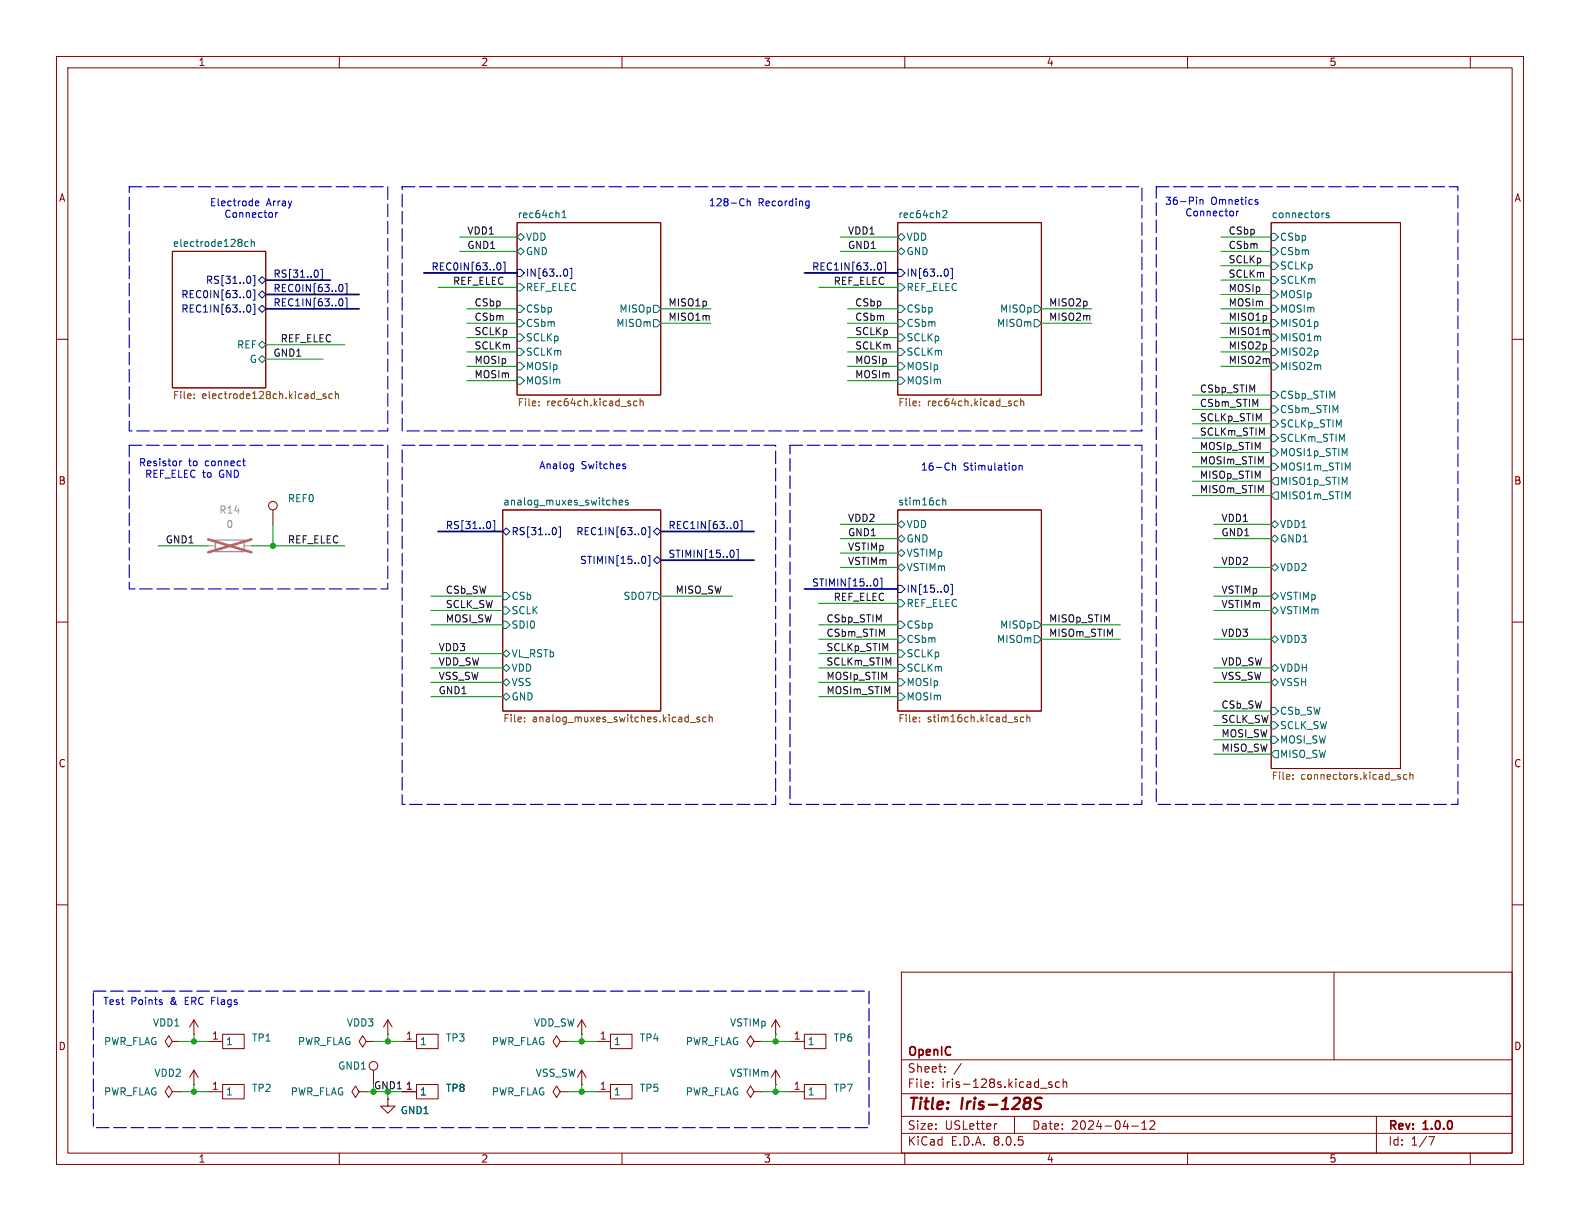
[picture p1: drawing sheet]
<svg xmlns="http://www.w3.org/2000/svg" width="279mm" height="216mm" viewBox="0 0 279 216" stroke-linecap="round" stroke-linejoin="round" font-family="sans-serif">
<g fill="none" stroke="#840000" stroke-width=".18">
<path d="M10 10h259.4v195.9h-259.4zM12 12h255.4v191.9h-255.4zM60 10v2M110 10v2M160 10v2M210 10v2M260 10v2M91.4 39.4h25.4v30.5h-25.4zM158.7 39.4h25.4v30.5h-25.4zM224.8 39.4h22.8v96.5h-22.8zM10 60h2M30.5 44.5h16.5v24.1h-16.5z"/>
<path d="M267.4 60h2M48.3 90.2v2.5M88.9 90.2h27.9v35.5h-27.9zM158.7 90.2h25.4v35.5h-25.4zM10 110h2M267.4 110h2M10 160h2M267.4 160h2M159.4 171.9h108v32h-108zM235.9 171.9v15.5M30.5 193l-.7-1-.6 1 .6 1.1 .7-1.1h1.2M30.5 184.2l-.7-1.1-.6 1.1 .6 1 .7-1h1.2"/>
<path d="M31.7 193h.1M31.7 184.2h.1M34.3 182.9h.1M34.3 191.8h.1M34.3 180.3l-.8 1.3M34.3 180.3v2.6M34.3 189.2v2.6M34.3 180.3l.8 1.3M34.3 189.2l-.8 1.3M34.3 189.2l.8 1.3M36.8 184.2h2.6M36.8 193h2.6"/>
<path d="M39.4 182.9h3.8v2.5h-3.8zM39.4 191.8h3.8v2.5h-3.8zM63.5 193l-.6-1-.7 1 .7 1.1 .6-1.1h1.3M64.8 193h.1M64.8 184.2l-.7-1.1-.6 1.1 .6 1 .7-1h1.2M66 184.2h.1M66 189.2v2.6M68.6 194.3v1.3h1.2l-1.2 1.3-1.3-1.3h1.3M68.6 194.3h.1M68.6 182.9h.1M68.6 180.3l-.8 1.3M68.6 180.3v2.6"/>
<path d="M68.6 180.3l.7 1.3M71.1 184.2h2.6M71.1 193h2.6M73.7 182.9h3.8v2.5h-3.8zM73.7 191.8h3.8v2.5h-3.8zM99.1 193l-.7-1-.6 1 .6 1.1 .7-1.1h1.2M99.1 184.2l-.7-1.1-.6 1.1 .6 1 .7-1h1.2M100.3 193h.1M100.3 184.2h.1M102.9 191.8h.1M102.9 182.9h.1M102.9 189.2l-.8 1.3"/>
<path d="M102.9 180.3v2.6M102.9 189.2v2.6M102.9 189.2l.7 1.3M102.9 180.3l-.8 1.3M102.9 180.3l.7 1.3M105.4 184.2h2.5M105.4 193h2.5M107.9 191.8h3.9v2.5h-3.9zM107.9 182.9h3.9v2.5h-3.9zM133.3 184.2l-.6-1.1-.6 1.1 .6 1 .6-1h1.3M133.3 193l-.6-1-.6 1 .6 1.1 .6-1.1h1.3M134.6 184.2h.1"/>
<path d="M134.6 193h.1M137.2 191.8h.1M137.2 182.9h.1M137.2 189.2l-.8 1.3M137.2 180.3v2.6M137.2 189.2v2.6M137.2 189.2l.7 1.3M137.2 180.3l-.8 1.3M137.2 180.3l.7 1.3M139.7 184.2h2.5M139.7 193h2.5M142.2 191.8h3.8v2.5h-3.8z"/>
<path d="M142.2 182.9h3.8v2.5h-3.8zM159.4 197.4h108M159.4 193.4h108M159.4 187.4h108M164.9 192.1v.2M164.9 191.4v.1M167.1 189.4v.2M167.1 188.7v.1M170 188l-1.3 1.9M176.3 198.7l-.3 .1M179.4 197.4v3M184 192.4h1.1"/>
<path d="M186 191.4l-.4-.1-.2 .2 .1 .2 .5 .2v.3h-.6M187.4 191.4l-.5-.1-.3 .3v.4l.2 .2h.6M188 191.4l.2-.1 .4 .1v.9M188 190.8v1.5M200.1 199.1h1.2M201.9 199.7h.9M201.9 198.6l.5-.4v1.5M203.4 198.3l.5-.1 .2 .1 .1 .3-.9 1.1h.9M243.4 197.4v6.5M60 203.9v2M110 203.9v2M159.4 200.4h108"/>
<path d="M160 203.9v2M210 203.9v2M252.6 201h1l-.6 1.5M260 203.9v2"/>
<circle cx="48.3" cy="89.4" r=".76"/>
<circle cx="66" cy="188.5" r=".76"/>
</g>
<path d="M184.2 194.2a.85 .85 0 0 0-1 .1 .45 .45 0 0 0 .2 .8l.3 .1a.49 .49 0 0 1 .4 .5 .49 .49 0 0 1-.5 .4l-.7-.1" fill="none" stroke="#840000" stroke-width=".4"/>
<g fill="none" stroke="#006464" stroke-width=".18">
<path d="M99.4 38.5h.7M99.4 37.6l.4-.4v1.3M166.7 37.3l.5-.1 .2 .4-.7 .9h.7M234.1 37.6l-.2 .1M235 37.7l-.3-.1-.2 .2 .1 .2 .4 .1v.3h-.5M43.9 42.8l-.4-.1-.2 .3 .1 .5h.5M44.4 42.8l.2-.1 .3 .1 .1 .8M44.4 42.3v1.3M91.4 56.5h.7l.6 .7-.6 .6h-.7zM91.4 59.1h.7l.6 .6-.6 .6h-.7zM91.4 54h.7l.6 .6-.6 .6h-.7zM91.4 41.9l.7-.6 .6 .6-.6 .6z"/>
<path d="M91.4 44.5l.7-.7 .6 .7-.6 .6zM91.4 50.2h.7l.6 .6-.6 .6h-.7zM115.6 56.5h.6l.6 .7-.6 .6h-.6zM115.6 54h.6l.6 .6-.6 .6h-.6zM158.7 56.5h.7l.6 .7-.6 .6h-.7zM158.7 59.1h.7l.6 .6-.6 .6h-.7zM158.7 54h.7l.6 .6-.6 .6h-.7zM158.7 41.9l.7-.6 .6 .6-.6 .6zM158.7 44.5l.7-.7 .6 .7-.6 .6zM158.7 50.2h.7l.6 .6-.6 .6h-.7zM182.9 56.5h.6l.6 .7-.6 .6h-.6zM182.9 54h.6l.6 .6-.6 .6h-.6z"/>
<path d="M224.8 56.5h.6l.7 .7-.7 .6h-.6zM224.8 54h.6l.7 .6-.7 .6h-.6zM224.8 59.1h.6l.7 .6-.7 .6h-.6zM224.8 48.9h.6l.7 .6-.7 .7h-.6zM224.8 46.4h.6l.7 .6-.7 .6h-.6zM224.8 51.4h.6l.7 .7-.7 .6h-.6zM224.8 43.8h.6l.7 .7-.7 .6h-.6zM224.8 41.3h.6l.7 .6-.7 .6h-.6zM45.7 63.5l.7-.6 .6 .6-.6 .6zM46.4 60.3l.6 .7-.6 .6-.7-.6zM91.4 61.6h.7l.6 .6-.6 .7h-.7zM91.4 64.1h.7l.6 .7-.6 .6h-.7z"/>
<path d="M91.4 66.7h.7l.6 .6-.6 .6h-.7zM158.7 61.6h.7l.6 .6-.6 .7h-.7zM158.7 64.1h.7l.6 .7-.6 .6h-.7zM158.7 66.7h.7l.6 .6-.6 .6h-.7zM224.8 61.6h.6l.7 .6-.7 .7h-.6zM224.8 64.1h.6l.7 .7-.7 .6h-.6zM224.8 74.3h.6l.7 .6-.7 .7h-.6zM224.8 71.8h.6l.7 .6-.7 .6h-.6zM224.8 69.2h.6l.7 .7-.7 .6h-.6zM224.8 76.8h.6l.7 .7-.7 .6h-.6zM224.8 79.4h.6l.7 .6-.7 .6h-.6zM108.6 88.4l.4 .2v.7"/>
<path d="M109.5 88.9l.6-.1-.1-.3-.3-.1-.2 .2 .1 .6h.4M111.1 88.5l-.3-.1-.2 .2 .1 .2 .4 .1v.3h-.5M158.7 92.7l.7-.6 .6 .6-.6 .6zM158.7 97.8l.7-.6 .6 .6-.6 .6zM159.4 94.6l.6 .7-.6 .6-.7-.6zM166.7 88.6l.2-.2 .3 .1 .1 .8M166.7 88v1.3M224.8 81.9h.6l.7 .7-.7 .6h-.6zM224.8 92.7l.6-.6 .7 .6-.7 .6zM224.8 95.3l.6-.7 .7 .7-.7 .6zM225.4 84.5h.7v1.2h-.7l-.6-.6zM225.4 87h.7v1.3h-.7l-.6-.7z"/>
<path d="M88.9 118.1l.6-.6 .7 .6-.7 .6zM88.9 109.9h.6l.7 .6-.7 .6h-.6zM88.9 107.3h.6l.7 .7-.7 .6h-.6zM88.9 104.8h.6l.7 .6-.7 .6h-.6zM88.9 115.6l.6-.7 .7 .7-.7 .6zM115.6 104.8h.6l.6 .6-.6 .6h-.6zM158.7 112.4h.7l.6 .6-.6 .7h-.7zM158.7 114.9h.7l.6 .7-.6 .6h-.7zM158.7 117.5h.7l.6 .6-.6 .6h-.7zM158.7 109.9h.7l.6 .6-.6 .6h-.7zM158.7 106h.7l.6 .7-.6 .6h-.7zM158.7 100.3l.7-.6 .6 .6-.6 .7z"/>
<path d="M182.9 112.4h.6l.6 .6-.6 .7h-.6zM182.9 109.9h.6l.6 .6-.6 .6h-.6zM224.8 100.3l.6-.6 .7 .6-.7 .7zM224.8 113l.6-.6 .7 .6-.7 .7zM224.8 118.1l.6-.6 .7 .6-.7 .6zM224.8 105.4l.6-.6 .7 .6-.7 .6zM224.8 108l.6-.7 .7 .7-.7 .6zM88.9 120.7l.6-.7 .7 .7-.7 .6zM88.9 123.2l.6-.6 .7 .6-.7 .6zM158.7 120h.7l.6 .7-.6 .6h-.7zM158.7 122.6h.7l.6 .6-.6 .6h-.7zM224.8 120.7l.6-.7 .7 .7-.7 .6z"/>
<path d="M224.8 125.1h.6l.7 .6-.7 .7h-.6zM224.8 127.6h.6l.7 .7-.7 .6h-.6zM224.8 130.2h.6l.7 .6-.7 .6h-.6zM225.4 132.7h.7v1.3h-.7l-.6-.6z"/>
</g>
<g fill="none" stroke="#000084" stroke-width=".18">
<path d="M43.8 51.4h.1a.68 .68 0 0 1 .5 .6 .68 .68 0 0 1-.5 .6h-.1M43.8 54l.1-.1a.68 .68 0 0 1 .5 .7 .68 .68 0 0 1-.5 .6l-.1-.1M44.2 48.9l.1 .4-.1 .7M44.8 51.3h.3v1.8h-.3M44.8 48.7h.3v1.8h-.3M44.8 53.8h.3v1.8h-.3M45.7 52.1l.7-.7 .6 .7-.6 .6zM45.7 54.6l.7-.6 .6 .6-.6 .6zM46.4 48.9l.6 .6-.6 .7-.7-.7zM56.1 47.8l.2 .4-.2 .8M56.7 47.6h.3v1.8h-.3M60.1 50.3h.1a.68 .68 0 0 1 .5 .6 .68 .68 0 0 1-.5 .7l-.1-.1"/>
<path d="M60.1 52.9l.1-.1a.68 .68 0 0 1 .5 .7 .68 .68 0 0 1-.5 .6l-.1-.1M61.1 50.2h.3v1.8h-.3M61.1 52.7h.3v1.8h-.3M88 46.5h.2a.68 .68 0 0 1 .4 .6 .68 .68 0 0 1-.4 .6h-.2M89 46.4h.3v1.8h-.3M91.4 47.6h.7l.6 .7-.6 .6h-.7zM100.1 47.6a.79 .79 0 0 1 0 1.2M100.8 47.4h.3v1.9h-.3M155.3 46.5h.2a.68 .68 0 0 1 .4 .6 .68 .68 0 0 1-.4 .6h-.2M156.3 46.4h.3v1.8h-.3M158.7 47.6h.7l.6 .7-.6 .6h-.7zM167.4 47.6a.79 .79 0 0 1 0 1.2"/>
<path d="M168.1 47.4h.3v1.9h-.3M86.6 92.3l.2 .4-.2 .7M87.2 92.1h.3v1.8h-.3M88.9 94l.6-.7 .7 .7-.7 .6zM98.2 93.4l.2 .4-.2 .7M98.8 93.2h.3v1.8h-.3M113.6 93.4l.2-.1a.68 .68 0 0 1 .4 .6 .68 .68 0 0 1-.4 .7l-.2-.1M113.9 98.4a.79 .79 0 0 1 0 1.2M114.6 98.2h.3v1.9h-.3M114.6 93.2h.3v1.8h-.3M115.6 99.1l.6-.7 .6 .7-.6 .6zM115.6 94l.6-.7 .6 .7-.6 .6z"/>
<path d="M129.5 97.3a.79 .79 0 0 1 0 1.2M129.9 92.3l.2-.1a.68 .68 0 0 1 .4 .6 .68 .68 0 0 1-.4 .7l-.2-.1M130.2 97.2h.3v1.8h-.3M130.9 92.1h.3v1.8h-.3M154.9 102.4a.79 .79 0 0 1 0 1.2M155.6 102.2h.3v1.9h-.3M158.7 103.5h.7l.6 .6-.6 .7h-.7zM167.4 103.4a.79 .79 0 0 1 0 1.3M168.1 103.3h.3v1.8h-.3"/>
</g>
<g fill="none" stroke="#725600" stroke-width=".18">
<path d="M34.3 70.4v.1M34.3 69.7v.1M55.9 70.6h1M57.6 69.7l-.3-.1-.2 .2 .1 .2 .4 .1v.3h-.5M58.8 69.7l-.4-.1-.2 .3 .1 .5h.5M59.3 69.8l.2-.2 .3 .1 .1 .8M59.3 69.2v1.3M95.3 71.6v.2M95.3 71v.1M112.6 71l-.3-.1-.3 .3 .2 .5h.4M113.2 71l.2-.1 .3 .1v.8M113.2 70.5v1.3"/>
<path d="M162.6 71.6v.2M162.6 71v.1M180 71l-.4-.1-.2 .3 .1 .5h.5M180.5 71l.2-.1 .3 .1v.8M180.5 70.5v1.3M92.7 127.5v.1M92.7 126.9v.1M122 127.8h1M123.7 126.9l-.3-.1-.2 .2 .1 .2 .4 .1v.3h-.5M124.9 126.9l-.4-.1-.2 .2 .1 .6h.5M125.4 126.9l.2-.1 .3 .1 .1 .7M125.4 126.4v1.2"/>
<path d="M162.6 126.9v.1M162.6 127.5v.1M179.9 127.3v.3M181 126.9l-.3-.1-.3 .2 .2 .6h.4M181.6 126.9l.2-.1 .3 .1v.7M181.6 126.4v1.2M228.6 137.7v.1M228.6 137v.1M247.5 137.4l.2 .2-.2 .2M247.5 137h.1M248.8 137h-.4l-.2 .2 .1 .5h.5M249.3 137.1l.2-.1h.3l.1 .8"/>
<path d="M249.3 136.5v1.3"/>
</g>
<path d="M38.1 95.5h5.1v2h-5.1z" fill="none" stroke="#a1a1a1" stroke-width=".25"/>
<path d="M36.8 96.5h1.3M43.2 96.5h1.2" fill="none" stroke="#a1a1a1" stroke-width=".18"/>
<path d="M36.8 95.4l7.6 2.3M44.4 95.4l-7.6 2.3" fill="none" stroke="#e65255" stroke-width=".46"/>
<g fill="none" stroke="#0000c2" stroke-width=".18">
<path d="M45.2 36l.6-.2-.1-.2-.3-.1-.2 .2v.6h.5M48.7 37.6v.8M48.9 37.6l-.2 .2M131.5 35.2h.1M131.6 36.3h-.1M132.1 35.7l.2-.1h.3l.1 .8M132.1 35.1v1.3M142.6 36.3h.5M142.6 35.6h.5M143.1 35.6v1l-.3 .2h-.3M211.6 34.9v.1M211.6 35.3v.8"/>
<path d="M212.2 35.3v.8M212.2 35.4l.2-.1 .3 .1v.7M218.7 37.3v.9M219 37.3l-.3 .3M222.1 35.3l.3 .1M222.1 35.7l.3 .1 .1 .2-.2 .1h-.2M31.8 81.5v.9M32.1 81.5l-.3 .3M42.9 81.5h.5M43.1 82.3l.3 .1M101 82l.4 .1M101.4 82v1.1l-.2 .2"/>
<path d="M101.4 82.8l-.4 .1M110.3 82.5h.3l.1 .2-.2 .2h-.3M110.3 82l.3 .1M168.4 81.9v1.2M168.4 82.4l.2-.1h.3l.1 .8M179.5 82.3l.2 .2-.2 .6M180.2 82.4l.2-.1h.3l.1 .8M180.2 82.3v.8M28.5 177.2l.2 .2-.2 .2M28.5 176.8h.2"/>
</g>
<path d="M22.9 33h45.7v43.2h-45.7zM71.1 33h130.8v43.2h-130.8zM204.5 33h53.3v109.2h-53.3zM22.9 78.7h45.7v25.4h-45.7zM71.1 78.7h66.1v63.5h-66.1zM139.7 78.7h62.2v63.5h-62.2zM16.5 175.3h137.2v24.1h-137.2z" fill="none" stroke="#0000c2" stroke-width=".2" stroke-dasharray="2.2 .8"/>
<path d="M47 52.1h16.5M47 54.6h16.5M47 49.5h11.4M74.9 48.3h16.5M142.2 48.3h16.5M77.5 94h11.4M116.8 94h16.5M116.8 99.1h16.5M142.2 104.1h16.5" fill="none" stroke="#000084" stroke-width=".3"/>
<g fill="none" stroke="#009600" stroke-width=".18">
<path d="M77.5 50.8h13.9M81.3 44.5h10.1M81.3 41.9h10.1M82.5 57.2h8.9M82.5 54.6h8.9M82.5 59.7h8.9M116.8 57.2h8.9M116.8 54.6h8.9M144.8 50.8h13.9M148.6 44.5h10.1M148.6 41.9h10.1M149.9 57.2h8.8"/>
<path d="M149.9 54.6h8.8M149.9 59.7h8.8M184.1 57.2h8.9M184.1 54.6h8.9M215.9 57.2h8.9M215.9 44.5h8.9M215.9 47h8.9M215.9 54.6h8.9M215.9 41.9h8.9M215.9 59.7h8.9M215.9 52.1h8.9M215.9 49.5h8.9"/>
<path d="M47 63.5h10.1M47 61h14M82.5 62.2h8.9M82.5 64.8h8.9M82.5 67.3h8.9M149.9 62.2h8.8M149.9 64.8h8.8M149.9 67.3h8.8M210.8 72.4h14M210.8 74.9h14M210.8 69.9h14M210.8 77.5h14"/>
<path d="M215.9 62.2h8.9M215.9 64.8h8.9M27.9 96.5h8.9M44.4 96.5h16.6M48.3 92.7v3.8M148.6 95.3h10.1M148.6 92.7h10.1M148.6 97.8h10.1M210.8 82.6h14M210.8 85.1h14M210.8 80h14M210.8 87.6h14"/>
<path d="M214.6 95.3h10.2M214.6 92.7h10.2M76.2 105.4h12.7M76.2 110.5h12.7M76.2 118.1h12.7M76.2 115.6h12.7M76.2 108h12.7M116.8 105.4h12.7M144.8 110.5h13.9M144.8 106.7h13.9M144.8 118.1h13.9M144.8 115.6h13.9"/>
<path d="M144.8 113h13.9M148.6 100.3h10.1M184.1 110.5h14M184.1 113h14M214.6 105.4h10.2M214.6 118.1h10.2M214.6 113h10.2M214.6 108h10.2M214.6 100.3h10.2M76.2 120.7h12.7M76.2 123.2h12.7M144.8 120.7h13.9"/>
<path d="M144.8 123.2h13.9M214.6 120.7h10.2M214.6 130.8h10.2M214.6 125.7h10.2M214.6 133.4h10.2M214.6 128.3h10.2M31.7 193h5.1M31.7 184.2h5.1M34.3 182.9v1.3M34.3 191.8v1.2M64.8 193h1.2M66 184.2h5.1"/>
<path d="M68.6 182.9v1.3M68.6 193v1.3M100.3 193h5.1M100.3 184.2h5.1M102.9 182.9v1.3M102.9 191.8v1.2M134.6 193h5.1M134.6 184.2h5.1M137.2 182.9v1.3M137.2 191.8v1.2"/>
</g>
<g fill="#009600" stroke="#009600" stroke-width=".18">
<circle cx="34.3" cy="184.2" r=".46"/>
<circle cx="34.3" cy="193" r=".46"/>
<circle cx="68.6" cy="184.2" r=".46"/>
<circle cx="68.6" cy="193" r=".46"/>
<circle cx="66" cy="193" r=".46"/>
<circle cx="48.3" cy="96.5" r=".46"/>
<circle cx="102.9" cy="193" r=".46"/>
<circle cx="137.2" cy="193" r=".46"/>
<circle cx="137.2" cy="184.2" r=".46"/>
<circle cx="102.9" cy="184.2" r=".46"/>
</g>
<g font-size="2.8" fill="#840000">
<text x="160.4" y="196.8">Title:</text>
<text x="170.1" y="196.8">Iris-128S</text>
</g>
<g font-size="2.1" fill="#840000">
<text x="160.4" y="189.9">Sheet:</text>
<text x="160.4" y="187.1">OpenIC</text>
<text x="160.4" y="192.6">File:</text>
<text x="166.5" y="192.6">iris-128s.kicad_sch</text>
<text x="160.4" y="202.8">KiCad</text>
<text x="160.4" y="200">Size:</text>
<text x="167.1" y="200">USLetter</text>
<text x="168.1" y="202.8">E.D.A.</text>
<text x="175.7" y="202.8">8.0.5</text>
<text x="182.4" y="200">Date:</text>
<text x="189.4" y="200">2024-04-12</text>
<text x="245.4" y="200.2">Rev:</text>
<text x="245.4" y="202.8">Id:</text>
<text x="249.5" y="202.8">1/7</text>
<text x="251.8" y="200.2">1.0.0</text>
</g>
<g font-size="1.8" fill="#840000">
<text x="35" y="11.9">1</text>
<text x="85" y="11.9">2</text>
<text x="135" y="11.9">3</text>
<text x="185" y="11.9">4</text>
<text x="235" y="11.9">5</text>
<text x="10.3" y="35.9">A</text>
<text x="267.7" y="35.9">A</text>
<text x="10.3" y="85.9">B</text>
<text x="267.7" y="85.9">B</text>
<text x="10.3" y="135.9">C</text>
<text x="267.7" y="135.9">C</text>
<text x="10.3" y="185.9">D</text>
<text x="267.7" y="185.9">D</text>
<text x="35" y="205.8">1</text>
<text x="85" y="205.8">2</text>
<text x="135" y="205.8">3</text>
<text x="185" y="205.8">4</text>
<text x="235" y="205.8">5</text>
</g>
<g font-size="1.8" fill="#0000c2">
<text x="37" y="36.7">Electrode</text>
<text x="39.6" y="38.7">Connector</text>
<text x="47.1" y="36.7">Array</text>
<text x="125.3" y="36.7">128-Ch</text>
<text x="134" y="36.7">Recording</text>
<text x="205.9" y="36.4">36-Pin</text>
<text x="209.5" y="38.5">Connector</text>
<text x="214.1" y="36.4">Omnetics</text>
<text x="24.5" y="82.6">Resistor</text>
<text x="33.3" y="82.6">to</text>
<text x="36.4" y="82.6">connect</text>
<text x="95.3" y="83.2">Analog</text>
<text x="102.8" y="83.2">Switches</text>
<text x="162.8" y="83.4">16-Ch</text>
<text x="170.3" y="83.4">Stimulation</text>
<text x="25.6" y="84.7">REF_ELEC to</text>
<text x="38.8" y="84.7">GND</text>
<text x="18.2" y="177.9">Test</text>
<text x="23.1" y="177.9">Points</text>
<text x="30.2" y="177.9">&amp;</text>
<text x="33" y="177.9">ERC Flags</text>
</g>
<g font-size="1.8" fill="#0f0f0f">
<text x="82.5" y="41.6">VDD1</text>
<text x="149.9" y="41.6">VDD1</text>
<text x="217.2" y="41.6">CSbp</text>
<text x="82.5" y="44.1">GND1</text>
<text x="149.9" y="44.1">GND1</text>
<text x="217.2" y="44.1">CSbm</text>
<text x="217.2" y="46.6">SCLKp</text>
<text x="80" y="50.5">REF_ELEC</text>
<text x="147.3" y="50.5">REF_ELEC</text>
<text x="217.2" y="49.2">SCLKm</text>
<text x="217.2" y="51.7">MOSIp</text>
<text x="83.8" y="59.3">SCLKp</text>
<text x="83.8" y="54.3">CSbp</text>
<text x="83.8" y="56.8">CSbm</text>
<text x="118.1" y="56.8">MISO1m</text>
<text x="118.1" y="54.3">MISO1p</text>
<text x="151.1" y="56.8">CSbm</text>
<text x="151.1" y="54.3">CSbp</text>
<text x="151.1" y="59.3">SCLKp</text>
<text x="185.4" y="54.3">MISO2p</text>
<text x="185.4" y="56.8">MISO2m</text>
<text x="217.2" y="56.8">MISO1p</text>
<text x="217.2" y="54.3">MOSIm</text>
<text x="217.2" y="59.3">MISO1m</text>
<text x="48.3" y="63.2">GND1</text>
<text x="49.5" y="60.6">REF_ELEC</text>
<text x="83.8" y="61.9">SCLKm</text>
<text x="83.8" y="64.4">MOSIp</text>
<text x="151.1" y="64.4">MOSIp</text>
<text x="151.1" y="61.9">SCLKm</text>
<text x="217.2" y="64.4">MISO2m</text>
<text x="217.2" y="61.9">MISO2p</text>
<text x="83.8" y="67">MOSIm</text>
<text x="151.1" y="67">MOSIm</text>
<text x="212.1" y="69.5">CSbp_STIM</text>
<text x="212.1" y="77.1">SCLKm_STIM</text>
<text x="212.1" y="74.6">SCLKp_STIM</text>
<text x="212.1" y="72">CSbm_STIM</text>
<text x="212.1" y="82.2">MOSIm_STIM</text>
<text x="212.1" y="79.7">MOSIp_STIM</text>
<text x="212.1" y="84.7">MISOp_STIM</text>
<text x="212.1" y="87.3">MISOm_STIM</text>
<text x="149.9" y="92.4">VDD2</text>
<text x="149.9" y="94.9">GND1</text>
<text x="215.9" y="94.9">GND1</text>
<text x="215.9" y="92.4">VDD1</text>
<text x="29.2" y="96.2">GND1</text>
<text x="50.8" y="96.2">REF_ELEC</text>
<text x="149.9" y="97.4">VSTIMp</text>
<text x="149.9" y="100">VSTIMm</text>
<text x="215.9" y="100">VDD2</text>
<text x="78.7" y="107.6">SCLK_SW</text>
<text x="78.7" y="105.1">CSb_SW</text>
<text x="119.4" y="105.1">MISO_SW</text>
<text x="147.3" y="106.3">REF_ELEC</text>
<text x="215.9" y="107.6">VSTIMm</text>
<text x="215.9" y="105.1">VSTIMp</text>
<text x="78.7" y="110.1">MOSI_SW</text>
<text x="146" y="110.1">CSbp_STIM</text>
<text x="146" y="112.7">CSbm_STIM</text>
<text x="185.4" y="112.7">MISOm_STIM</text>
<text x="185.4" y="110.1">MISOp_STIM</text>
<text x="215.9" y="112.7">VDD3</text>
<text x="77.5" y="115.2">VDD3</text>
<text x="77.5" y="117.8">VDD_SW</text>
<text x="146" y="115.2">SCLKp_STIM</text>
<text x="146" y="117.8">SCLKm_STIM</text>
<text x="215.9" y="117.8">VDD_SW</text>
<text x="77.5" y="122.8">GND1</text>
<text x="77.5" y="120.3">VSS_SW</text>
<text x="146" y="120.3">MOSIp_STIM</text>
<text x="146" y="122.8">MOSIm_STIM</text>
<text x="215.9" y="120.3">VSS_SW</text>
<text x="215.9" y="125.4">CSb_SW</text>
<text x="215.9" y="127.9">SCLK_SW</text>
<text x="215.9" y="130.5">MOSI_SW</text>
<text x="215.9" y="133">MISO_SW</text>
</g>
<g font-size="1.8" fill="#006464">
<text x="91.4" y="38.7">rec64ch1</text>
<text x="158.7" y="38.7">rec64ch2</text>
<text x="224.8" y="38.7">connectors</text>
<text x="30.5" y="43.7">electrode128ch</text>
<text x="92.9" y="42.8">VDD</text>
<text x="92.9" y="45.3">GND</text>
<text x="160.2" y="42.8">VDD</text>
<text x="160.2" y="45.3">GND</text>
<text x="226.3" y="47.9">SCLKp</text>
<text x="226.3" y="45.3">CSbm</text>
<text x="226.3" y="42.8">CSbp</text>
<text x="92.9" y="51.7">REF_ELEC</text>
<text x="160.2" y="51.7">REF_ELEC</text>
<text x="226.3" y="50.4">SCLKm</text>
<text x="226.3" y="52.9">MOSIp</text>
<text x="92.9" y="58">CSbm</text>
<text x="92.9" y="55.5">CSbp</text>
<text x="108.9" y="58">MISOm</text>
<text x="109.4" y="55.5">MISOp</text>
<text x="160.2" y="58">CSbm</text>
<text x="160.2" y="55.5">CSbp</text>
<text x="176.2" y="58">MISOm</text>
<text x="176.7" y="55.5">MISOp</text>
<text x="226.3" y="58">MISO1p</text>
<text x="226.3" y="55.5">MOSIm</text>
<text x="41.8" y="61.8">REF</text>
<text x="44.1" y="64.4">G</text>
<text x="92.9" y="63.1">SCLKm</text>
<text x="92.9" y="65.6">MOSIp</text>
<text x="92.9" y="60.6">SCLKp</text>
<text x="160.2" y="63.1">SCLKm</text>
<text x="160.2" y="65.6">MOSIp</text>
<text x="160.2" y="60.6">SCLKp</text>
<text x="226.3" y="60.6">MISO1m</text>
<text x="226.3" y="63.1">MISO2p</text>
<text x="226.3" y="65.6">MISO2m</text>
<text x="92.9" y="68.2">MOSIm</text>
<text x="160.2" y="68.2">MOSIm</text>
<text x="226.3" y="70.7">CSbp_STIM</text>
<text x="226.3" y="75.8">SCLKp_STIM</text>
<text x="226.3" y="73.3">CSbm_STIM</text>
<text x="226.3" y="78.3">SCLKm_STIM</text>
<text x="226.3" y="80.9">MOSI1p_STIM</text>
<text x="226.3" y="83.4">MOSI1m_STIM</text>
<text x="50.8" y="89">REF0</text>
<text x="88.9" y="89.5">analog_muxes_switches</text>
<text x="158.7" y="89.5">stim16ch</text>
<text x="226.3" y="86">MISO1p_STIM</text>
<text x="226.3" y="88.5">MISO1m_STIM</text>
<text x="160.2" y="93.6">VDD</text>
<text x="226.3" y="93.6">VDD1</text>
<text x="160.2" y="96.1">GND</text>
<text x="160.2" y="98.7">VSTIMp</text>
<text x="160.2" y="101.2">VSTIMm</text>
<text x="226.3" y="96.1">GND1</text>
<text x="226.3" y="101.2">VDD2</text>
<text x="90.4" y="106.3">CSb</text>
<text x="110.2" y="106.3">SDO7</text>
<text x="160.2" y="107.5">REF_ELEC</text>
<text x="226.3" y="106.3">VSTIMp</text>
<text x="90.4" y="111.4">SDI0</text>
<text x="90.4" y="108.8">SCLK</text>
<text x="160.2" y="113.9">CSbm</text>
<text x="160.2" y="111.4">CSbp</text>
<text x="176.2" y="113.9">MISOm</text>
<text x="176.7" y="111.4">MISOp</text>
<text x="226.3" y="113.9">VDD3</text>
<text x="226.3" y="108.8">VSTIMm</text>
<text x="90.4" y="119">VDD</text>
<text x="90.4" y="116.4">VL_RSTb</text>
<text x="160.2" y="116.4">SCLKp</text>
<text x="160.2" y="119">SCLKm</text>
<text x="226.3" y="119">VDDH</text>
<text x="90.4" y="121.5">VSS</text>
<text x="90.4" y="124.1">GND</text>
<text x="160.2" y="121.5">MOSIp</text>
<text x="160.2" y="124.1">MOSIm</text>
<text x="226.3" y="121.5">VSSH</text>
<text x="226.3" y="126.6">CSb_SW</text>
<text x="226.3" y="129.1">SCLK_SW</text>
<text x="226.3" y="131.7">MOSI_SW</text>
<text x="226.3" y="134.2">MISO_SW</text>
<text x="18.3" y="185">PWR_FLAG</text>
<text x="26.9" y="181.7">VDD1</text>
<text x="39.9" y="185">1</text>
<text x="44.5" y="184.4">TP1</text>
<text x="52.6" y="185">PWR_FLAG</text>
<text x="61.2" y="181.7">VDD3</text>
<text x="74.2" y="185">1</text>
<text x="78.7" y="184.4">TP3</text>
<text x="86.9" y="185">PWR_FLAG</text>
<text x="94.3" y="181.7">VDD_SW</text>
<text x="108.5" y="185">1</text>
<text x="113" y="184.4">TP4</text>
<text x="121.2" y="185">PWR_FLAG</text>
<text x="129" y="181.7">VSTIMp</text>
<text x="142.7" y="185">1</text>
<text x="147.3" y="184.4">TP6</text>
<text x="27.2" y="190.6">VDD2</text>
<text x="59.7" y="189.3">GND1</text>
<text x="94.6" y="190.6">VSS_SW</text>
<text x="129" y="190.6">VSTIMm</text>
<text x="18.3" y="193.9">PWR_FLAG</text>
<text x="39.9" y="193.9">1</text>
<text x="44.5" y="193.3">TP2</text>
<text x="51.3" y="193.9">PWR_FLAG</text>
<text x="70.8" y="197.2">GND1</text>
<text x="74.2" y="193.9">1</text>
<text x="78.7" y="193.3">TP8</text>
<text x="86.9" y="193.9">PWR_FLAG</text>
<text x="108.5" y="193.9">1</text>
<text x="113" y="193.3">TP5</text>
<text x="121.2" y="193.9">PWR_FLAG</text>
<text x="142.7" y="193.9">1</text>
<text x="147.3" y="193.3">TP7</text>
</g>
<g font-size="1.8" fill="#000084">
<text x="76.2" y="47.9">REC0IN[63..0]</text>
<text x="143.5" y="47.9">REC1IN[63..0]</text>
<text x="32" y="52.9">REC0IN[63..0]</text>
<text x="36.3" y="50.4">RS[31..0]</text>
<text x="48.3" y="49.2">RS[31..0]</text>
<text x="48.3" y="51.7">REC0IN[63..0]</text>
<text x="92.9" y="49.1">IN[63..0]</text>
<text x="160.2" y="49.1">IN[63..0]</text>
<text x="32" y="55.5">REC1IN[63..0]</text>
<text x="48.3" y="54.3">REC1IN[63..0]</text>
<text x="78.7" y="93.6">RS[31..0]</text>
<text x="90.4" y="94.8">RS[31..0]</text>
<text x="101.8" y="94.8">REC1IN[63..0]</text>
<text x="118.1" y="93.6">REC1IN[63..0]</text>
<text x="102.5" y="99.9">STIMIN[15..0]</text>
<text x="118.1" y="98.7">STIMIN[15..0]</text>
<text x="143.5" y="103.8">STIMIN[15..0]</text>
<text x="160.2" y="105">IN[15..0]</text>
</g>
<g font-size="1.8" fill="#725600">
<text x="30.5" y="70.9">File:</text>
<text x="35.7" y="70.9">electrode128ch.kicad_sch</text>
<text x="91.4" y="72.2">File:</text>
<text x="96.7" y="72.2">rec64ch.kicad_sch</text>
<text x="158.7" y="72.2">File:</text>
<text x="164" y="72.2">rec64ch.kicad_sch</text>
<text x="88.9" y="128">File:</text>
<text x="94.1" y="128">analog_muxes_switches.kicad_sch</text>
<text x="158.7" y="128">File:</text>
<text x="164" y="128">stim16ch.kicad_sch</text>
<text x="224.8" y="138.2">File:</text>
<text x="230" y="138.2">connectors.kicad_sch</text>
</g>
<g font-size="1.8" fill="#989898">
<text x="38.7" y="91">R14</text>
<text x="39.9" y="93.6">0</text>
</g>
<g font-size="1.8" fill="#a90000">
<text x="37.4" y="183.9">1</text>
<text x="71.7" y="183.9">1</text>
<text x="106" y="183.9">1</text>
<text x="140.3" y="183.9">1</text>
<text x="37.4" y="192.8">1</text>
<text x="71.7" y="192.8">1</text>
<text x="106" y="192.8">1</text>
<text x="140.3" y="192.8">1</text>
</g>
<text font-size="1.8" fill="#009600" x="66" y="192.7">GND1</text>
</svg>
